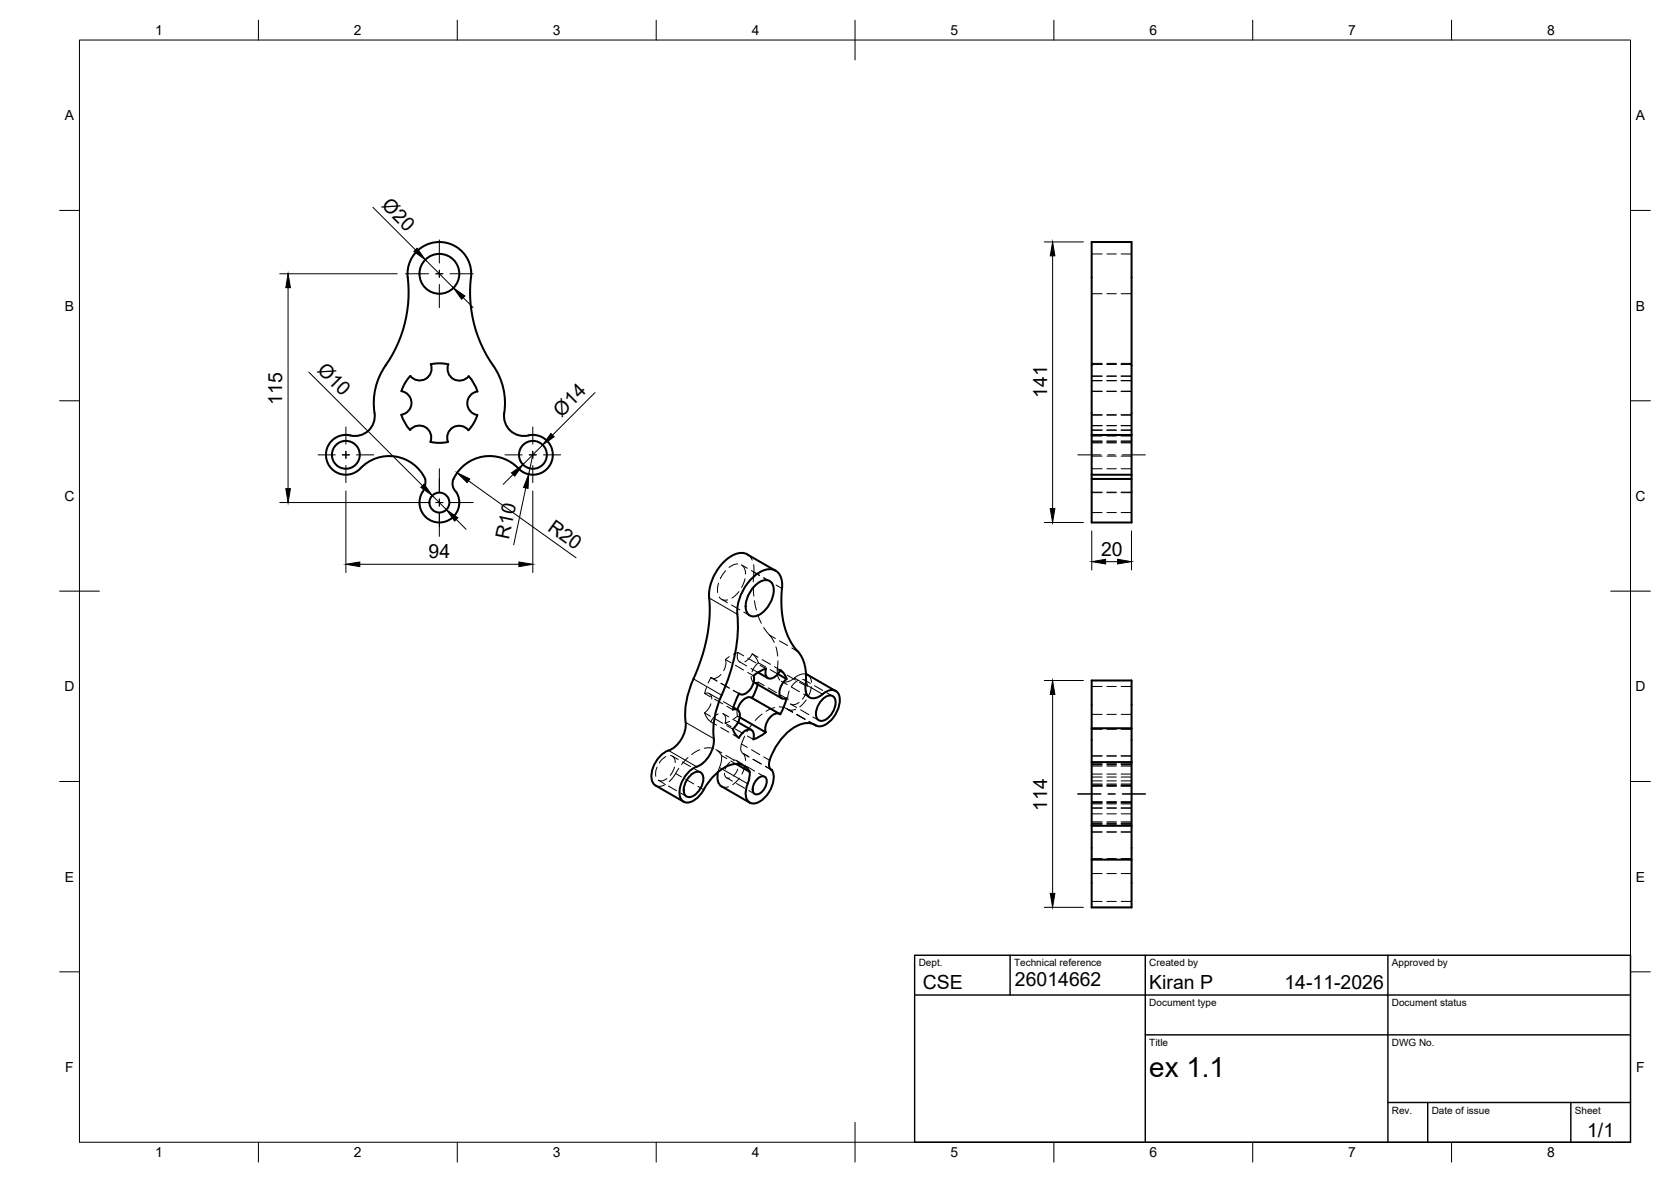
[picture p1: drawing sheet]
<svg xmlns="http://www.w3.org/2000/svg" width="420mm" height="297mm" viewBox="0 0 420 297" stroke-linecap="round" stroke-linejoin="round" font-family="sans-serif">
<!-- layer: Hidden -->
<g fill="none" stroke="#000" stroke-width=".25">
<path d="M274.5 73.8h2.6M274.5 63.8h2.6M278.3 73.8h2.4M278.3 63.8h2.4M281.9 73.8h2.6M281.9 63.8h2.6M274.5 98.4h2.6M274.5 98.3h2.6M274.5 94.5h2.6M274.5 91.6h2.6M274.5 94.6h2.6M274.5 95.6h2.6"/>
<path d="M274.5 91.3h2.6M274.5 95.7h2.6M278.3 98.4h2.4M278.3 98.3h2.4M278.3 94.5h2.4M278.3 91.6h2.4M278.3 94.6h2.4M278.3 95.6h2.4M278.3 91.3h2.4M278.3 95.7h2.4M281.9 98.4h2.6M281.9 98.3h2.6"/>
<path d="M281.9 94.5h2.6M281.9 91.6h2.6M281.9 94.6h2.6M281.9 95.6h2.6M281.9 91.3h2.6M281.9 95.7h2.6M274.5 104.3h2.6M274.5 108.1h2.6M274.5 111h2.6M274.5 104.2h2.6M274.5 107h2.6M274.5 111.3h2.6"/>
<path d="M274.5 106.9h2.6M274.5 117.8h2.6M274.5 110.8h2.6M274.5 109.6h2.6M274.5 114.6h2.6M278.3 104.3h2.4M278.3 108.1h2.4M278.3 111h2.4M278.3 104.2h2.4M278.3 107h2.4M278.3 111.3h2.4M278.3 106.9h2.4"/>
<path d="M278.3 117.8h2.4M278.3 110.8h2.4M278.3 109.6h2.4M278.3 114.6h2.4M281.9 104.3h2.6M281.9 108.1h2.6M281.9 111h2.6M281.9 104.2h2.6M281.9 107h2.6M281.9 111.3h2.6M281.9 106.9h2.6M281.9 117.8h2.6"/>
<path d="M281.9 110.8h2.6M281.9 109.6h2.6M281.9 114.6h2.6M187.9 139.3l.7 .6 .5 .9M274.5 123.7h2.6M274.5 128.8h2.6M274.5 123.8h2.6M278.3 123.7h2.4M278.3 128.8h2.4M278.3 123.8h2.4M281.9 123.7h2.6M281.9 128.8h2.6"/>
<path d="M281.9 123.8h2.6M180.7 146.5l-.3 1v1.4M180.8 150l.4 .5 .7 .3h1.1M181.4 150.6l1.5 .9M182.4 143.4l-1.3 2M183.9 152l2.1 1.2M185.5 141.7l-1 .2-1.2 .7M185.8 148.7l-1.7 1.6M186.4 142l1.5 .8M186.6 142.1l.6 .8 .3 1.3M187 153.8l1.5 .9M187.3 145.4l-.8 2.2"/>
<path d="M188.9 143.4l2.1 1.2M189.4 147.4l.1 2.4M189.5 141.9l.1 1.2-.2 3.1M189.7 151l.5 2.3M190.5 154.4l.9 2.2M192 157.7l1.9 2.4 .8 1.3M192 145.2l1.5 .8M177.2 179.1l.4 1.1 1.1 1.2M177.2 179.1l1.4 .9M177.2 174.3a1.24 1.24 0 0 1 1.3 .1 1.24 1.24 0 0 1 .5 1.3M177.2 174.3l1.4 .8M177.6 172.8l-.4 1.5"/>
<path d="M178.4 174.3l2.5 1.4M178.8 176.9l-.7 1.2-.9 1M178.8 170.3l-.7 1.4M178.8 170.3l1.4 .8M178.9 170.4l1.4 .8M179.7 175.7l2.1 1.2M180.6 179.4l-1 .8-.9 1.2M181.3 171.7l2 1.2M181.3 169.5a1.92 1.92 0 0 1-2.5 .8M181.3 171.8l2.1 1.2M181.7 179.3a1.84 1.84 0 0 1 .6 2.4M181.9 179.4l1.3 .7"/>
<path d="M181.9 176.3l2.5 1.5M182.4 165.7l.1 1.2-.5 1.6M182.4 165.7l1.5 .9M182.8 177.5l1.5 .9M183.4 165l-1 .7M184.4 173.5l1.4 .8-1.4-.7M184.9 167.2l2.1 1.2M185.4 178.4l-.1 1 .2 .6M185.5 180l-1 .7M185.5 180l.5 .3M185.5 164l-1.1 .4M185.5 164a1.84 1.84 0 0 0 .6 2.4"/>
<path d="M185.5 164l1.5 .8M186 166.3l1.8 1.1M188 169l1.5 .8M188 165.4l2.1 1.2M188.8 168l1.8 1M188.9 170a1.27 1.27 0 0 0 .4 1.3 1.27 1.27 0 0 0 1.4 .1M188.9 175.3l.2 .2M189.1 175.4v.1M189.1 175.5l1.5 .8M189.1 164.3l-.8 1.2-1 .8M189.1 164.3l1.1 1.2 .5 1.1M189.1 164.3l1.5 .9"/>
<path d="M189.5 171.4h.1M190.7 171.4l1.5 .9M190.7 171.4l-.2 .6M190.7 166.6l-1 1-.6 1.2M190.7 166.6l1.9 1.1M191.1 167.2l1.5 .8M191.6 176.9l2.1 1.2M191.6 179.4l-1.7 1.7M191.6 165.8l2.1 1.1M193.2 172.9l2 1.2M193.7 168.3l1.9 1.1M194.7 178.7l1.5 .8"/>
<path d="M194.7 167.5l1.5 .9M194.8 177.8l-2.2 1M195.1 162.5l.4 2.4M195.6 166.1v1.2a3.8 3.8 0 0 0 .5 3.6M195.9 177.6l1.1 .2 1.7 .7 1.4-.3M196.3 174.7l1.4 .8M196.5 171.2l1.4 .8M197.8 178.1l1.5 .9-1.2-.7M198.4 173.6l-.3 1.5v.8M198.8 176.9l1.5 .9M199 172.6l2 1.2M200.3 179.5l2.1 1.2-2-1.1"/>
<path d="M200.7 171l-.8 .5-.9 1.1M200.9 176.5l-1 .5-.7 .1-.4-.2M201.3 178.4l2.1 1.2M201.8 170.7l.8 .4 .3 .6 .1 .8M202.1 174.4l1.4 .9M202.3 170.9l1.5 .8M202.6 169.4a3.9 3.9 0 0 0-3.3 1.3l-.9 .5-1.2 .2M202.7 175.9l-1.6 1.7M202.8 173.6l-1 2.1M203.1 169.6l.7 .8 .2 1M204 172.6l-.7 2.3M204.8 172.3l2.1 1.2"/>
<path d="M207.9 174.1l1.5 .8M274.5 179.5h2.6M274.5 172.5h2.6M278.3 179.5h2.4M278.3 172.5h2.4M281.9 179.5h2.6M281.9 172.5h2.6M165.2 192.8l-.3 1v1.3M165.6 196.1l1.4 .8M167.3 197.1l-1.4 .5-1.1-.2M167.4 190.1l-1.1 .9-.5 .7M167.7 195.7l-1.1 .5-1.1-.2"/>
<path d="M168.1 197.5l2 1.2M168.6 189.9l.5 .1 .4 .5 .3 1.1M169.1 190l1.4 .9M169.6 192.8l-1.1 2M170.7 193.1l-1.1 1.8-1.3 1.5M171.2 199.3l1.4 .9M171.6 191.5l2 1.1M173 190.4l-1.6 1.7M174.6 193.2l1.5 .9M175.9 188.4l-2 1.2M177.1 188.1l1.4-.2 .9 .2M178.7 181.4l1.5 .8"/>
<path d="M179.7 180.6l2 1.2M180 188.4l1.5 .8M180.5 188.7l.9 1.2M181.2 182.8l2.1 1.2M181.4 189.9a8.9 8.9 0 0 1-.8 4.1M181.4 189.9l1.3 .7M181.4 197.6l.7 .3 1.1-.2M182.2 194.3a1.03 1.03 0 0 0 1.3 1.2M182.3 181.7l1.5 .9M182.5 189.8l2.1 1.2M182.7 195.5l1.4 .8M182.8 182.4l1.4 .8"/>
<path d="M183.5 181.3l-1.2 .4M183.5 191.6l-.6 .6-.5 1.1M183.7 191.2l1.4 .8M184.2 180.7l1.4 .8M184.3 184.6l1.5 .8M184.4 191.1a1.03 1.03 0 0 1 1.3 1.2M184.8 183.2l2.1 1.2M185.2 191.1l1.4 .9M185.2 196.9l2 1.2M185.5 193.3l-.5 1-.6 .7M185.6 191.6l1.5 .9M185.9 195.5l-1.7 1.7"/>
<path d="M186.8 189.4l1.5 .8-1.4-.8M186.9 189.4l.4 .7 .2 1M187.2 185a4.5 4.5 0 0 0-.7 4.1l.4 .3M187.3 192.3l-.8 2.2M187.7 192.6l2 1.2M187.9 185l1.5 .8M188.3 198.7l1.5 .8M189.1 182l-1.3 1.9M189.3 190.8l2.1 1.2M190.8 194.4l1.5 .8M193.8 193.4l-1.4-.8 1.5 .8M203.4 181.3l1.5 .9"/>
<path d="M203.5 181.4l1.2 .7M204.4 180.2l1.5 .8M274.5 190h2.6M274.5 192.2h2.6M274.5 197.4h2.6M274.5 197.3h2.6M274.5 192.1h2.6M274.5 195.3h2.6M274.5 192.5h2.6M274.5 197.6h2.6M274.5 197.5h2.6M274.5 194.5h2.6"/>
<path d="M274.5 197h2.6M274.5 183.3h2.6M274.5 191.8h2.6M274.5 196.2h2.6M278.3 190h2.4M278.3 192.2h2.4M278.3 197.4h2.4M278.3 197.3h2.4M278.3 192.1h2.4M278.3 195.3h2.4M278.3 192.5h2.4M278.3 197.6h2.4"/>
<path d="M278.3 197.5h2.4M278.3 194.5h2.4M278.3 197h2.4M278.3 183.3h2.4M278.3 191.8h2.4M278.3 196.2h2.4M281.9 190h2.6M281.9 192.2h2.6M281.9 197.4h2.6M281.9 197.3h2.6M281.9 192.1h2.6M281.9 195.3h2.6"/>
<path d="M281.9 192.5h2.6M281.9 197.6h2.6M281.9 197.5h2.6M281.9 194.5h2.6M281.9 197h2.6M281.9 183.3h2.6M281.9 191.8h2.6M281.9 196.2h2.6M274.5 201.8h2.6M274.5 206.9h2.6M274.5 209.1h2.6M274.5 206.8h2.6"/>
<path d="M274.5 201.7h2.6M274.5 203.1h2.6M274.5 201.6h2.6M274.5 206.5h2.6M274.5 201.5h2.6M274.5 204.5h2.6M274.5 202h2.6M274.5 219.5h2.6M274.5 207.2h2.6M274.5 215.8h2.6M274.5 203h2.6M278.3 201.8h2.4"/>
<path d="M278.3 206.9h2.4M278.3 209.1h2.4M278.3 206.8h2.4M278.3 201.7h2.4M278.3 203.1h2.4M278.3 201.6h2.4M278.3 206.5h2.4M278.3 201.5h2.4M278.3 204.5h2.4M278.3 202h2.4M278.3 219.5h2.4M278.3 207.2h2.4"/>
<path d="M278.3 215.8h2.4M278.3 203h2.4M281.9 201.8h2.6M281.9 206.9h2.6M281.9 209.1h2.6M281.9 206.8h2.6M281.9 201.7h2.6M281.9 203.1h2.6M281.9 201.6h2.6M281.9 206.5h2.6M281.9 201.5h2.6M281.9 204.5h2.6"/>
<path d="M281.9 202h2.6M281.9 219.5h2.6M281.9 207.2h2.6M281.9 215.8h2.6M281.9 203h2.6M274.5 226.5h2.6M278.3 226.5h2.4M281.9 226.5h2.6"/>
</g>
<!-- layer: Visible -->
<g fill="none" stroke="#000" stroke-width=".51">
<path d="M102.5 69.7a8 8 0 0 1 8-8.9 8 8 0 0 1 7.9 9 32.4 32.4 0 0 0 6.2 23 16.9 16.9 0 0 1 2.1 11.7 5.1 5.1 0 0 0 7 4.8 5 5 0 0 1 5 6.8 5 5 0 0 1-8.3 1.6 10 10 0 0 0-16.6 3.2 2.83 2.83 0 0 0 .9 2.8 5 5 0 0 1-4.2 7.6 5 5 0 0 1-4.3-7.6M102.5 69.8a32.1 32.1 0 0 1-5.6 22M97 91.8a16.9 16.9 0 0 0-2.8 12.7 5 5 0 0 1-6.1 4.9M112.7 91.6l-2.5-.3-1.9 .2a3 3 0 0 1-1.3 3.7 3 3 0 0 1-3.8-.7l-1.2 1.5-1.1 2.3a3 3 0 0 1 2.6 3 3 3 0 0 1-2.6 2.9l1.1 2.3 1.1 1.6a3 3 0 0 1 3.9-.8 3 3 0 0 1 1.2 3.7M112.7 91.6a3 3 0 0 0 1.3 3.7 3 3 0 0 0 3.9-.8l1.1 1.6 1.1 2.3a3 3 0 0 0-2.6 2.9 3 3 0 0 0 2.5 3l-1 2.3-1.2 1.5a3 3 0 0 0-3.8-.7 3 3 0 0 0-1.4 3.7l-1.8 .2-2.6-.3M88.1 109.4a5 5 0 0 0-5.9 6.3 5 5 0 0 0 8.4 2 10 10 0 0 1 16.3 2.6M274.5 109.3v-48.5h10v48.5M274.5 109.3v10M274.5 119.3v1.1h10v10.9h-10v-10.9M274.5 119.3h10M274.5 109.3h10M284.5 109.3v10"/>
<path d="M284.5 119.3v1.1M106.9 120.4v1.7l-.7 1.6M187.9 139.3l7.1 4.1M187.9 139.3a5.1 5.1 0 0 0-5.7 1.7 12.3 12.3 0 0 0-3.9 9.3M178.3 150.3a41.6 41.6 0 0 1-4.4 21.4 21.5 21.5 0 0 0-1.5 11 7.5 7.5 0 0 1-4.3 5.9M189.8 147.2a3.3 3.3 0 0 1 3.7-1.2 3.3 3.3 0 0 1 .8 3.9 6.9 6.9 0 0 1-4.7 5 2.1 2.1 0 0 1-2.1-2.5l.5-2.4 .7-1.5zM184.4 177.8l1 .5a3.8 3.8 0 0 1 3.2-3.1l7.4 4.2M185.8 174.3l.2 .1M189.5 171.4l7.1 4.1M190.5 172l-1.4 3.4M190.6 169l2.5 1.4M196.2 168.4a2.96 2.96 0 0 1-3.1 2 1.91 1.91 0 0 1-.5-2.4l-1.6 .7-1.5 1.1a4.1 4.1 0 0 1-2.9 4.8l-.8-.3"/>
<path d="M196.2 168.4l1 .9 .6 1.3-2.2-1.2M197.8 170.6a4.2 4.2 0 0 0-1.6 4.5 1.16 1.16 0 0 0 1.6 .4l-.6 1.7-1 2.3a2.06 2.06 0 0 0-2.7 1 3.9 3.9 0 0 0-1 3.5l-1.5 1.1-1.6 .7a1.72 1.72 0 0 0-.9-2.5 3.3 3.3 0 0 0-2.7 2.1l-.9-.9-.6-1.3a4.2 4.2 0 0 0 1.5-4.5 1.16 1.16 0 0 0-1.5-.4l.7-2.3 .8-1.7M200.6 163.7a18.8 18.8 0 0 1-4.1-13.4v-1.2a6.2 6.2 0 0 0-.8-5.1 3.8 3.8 0 0 0-5 0 12.2 12.2 0 0 0-5.2 11.6 43.4 43.4 0 0 1-4.5 20.1 19.9 19.9 0 0 0-1.5 9.9M200.6 163.7a10.7 10.7 0 0 1 2 8.6 2.32 2.32 0 0 0 2 3.2 4 4 0 0 0 2.2-1.1M202.7 169.4l.4 .2M203.1 169.6l7 4.1M206.5 176a2.28 2.28 0 0 1 3.1-.9 3.4 3.4 0 0 1-.4 4.2 3.1 3.1 0 0 1-3.1 1.8 2.29 2.29 0 0 1-.7-3.1zM206.8 174.4a2.7 2.7 0 0 1 3.8-.4 5.2 5.2 0 0 1-.5 5.5 4.8 4.8 0 0 1-4.6 3 5.1 5.1 0 0 0-5.9 .4 15 15 0 0 0-6.3 9.2 1.31 1.31 0 0 0 .7 1.4 5.4 5.4 0 0 1-.7 5.6 4.5 4.5 0 0 1-4.6 2.7 2.78 2.78 0 0 1-1.2-3.2l.9-3.2 .1-1.5M168.1 188.6a7.3 7.3 0 0 0-4.2 7.4l.5 1 .4 .4 7.1 4.1M173.3 195.2a2.28 2.28 0 0 1 3-1 3.4 3.4 0 0 1-.4 4.3 3.1 3.1 0 0 1-3.1 1.7 2.29 2.29 0 0 1-.6-3.1zM179.5 185.6a7.4 7.4 0 0 1-4.9 7.3 7.4 7.4 0 0 0-3.6 7.4 2.01 2.01 0 0 0 3.2 1l1.7-1.4a23.5 23.5 0 0 1 4.6-5.8 6.8 6.8 0 0 1 5.8-2 3.5 3.5 0 0 1 2.2 1.8M180.6 194l-.2 1.4a2.58 2.58 0 0 0 1 2.2l7.1 4.1"/>
<path d="M185.1 192l3.4 2M185.6 181.5l3.3 1.9M186 180.3l6.5 3.7M190.5 195.6a1.26 1.26 0 0 1 1.8-.4 1.26 1.26 0 0 1 .4 1.7 3.3 3.3 0 0 1-2.6 2.7 1.57 1.57 0 0 1-.6-2.4zM193.8 193.4l.2 .1M204.7 182.1l.4 .2M274.5 183v-12h10v12M274.5 183v8.5M274.5 191.5v16M274.5 183h10M274.5 191.5h10M284.5 183v8.5"/>
<path d="M284.5 191.5v16M274.5 207.5v8.5M274.5 216v12h10v-12M274.5 207.5h10M274.5 216h10M284.5 207.5v8.5"/>
<circle cx="110.5" cy="68.8" r="5"/>
<circle cx="87" cy="114.3" r="3.5"/>
<circle cx="134" cy="114.3" r="3.5"/>
<circle cx="110.5" cy="126.3" r="2.51"/>
</g>
<!-- layer: Visible Narrow -->
<path d="M178.3 150.3l7.1 4.1M174.4 170.6l7 4.1M202.6 172l4.2 2.5M168.1 188.6l7.1 4.1M172.4 181.5l7.1 4.1M181.6 193.3l6.4 3.6M204.7 182.1l.3 .2" fill="none" stroke="#000" stroke-width=".25"/>
<!-- layer: Hidden Narrow -->
<g fill="none" stroke="#000" stroke-width=".25">
<path d="M189.5 143.8l1.5 .9M192 145.3l2.1 1.1M193.5 159.6l1.5 .9M195.2 147l1.4 .9M195.5 168.3l1.4 .8M196 161l2.1 1.2M198 169.7l2 1.2M198 178.2l1.3 .8M199.1 162.8l1.5 .9M199.7 170.4l2.9 1.6M200.3 179.6l2.1 1.1M201.1 171.5l1.4 .8"/>
<path d="M169.9 194.4l1.4 .8M172.4 195.8l2 1.2M175.5 197.6l1.5 .9M180.9 192.9l.7 .4M186.4 187l1.5 .8M189 188.4l2 1.2M192 190.2l1.5 .9M203.4 181.3l1.3 .8"/>
</g>
<!-- layer: BORDER -->
<g fill="none" stroke="#000" stroke-width=".25">
<path d="M20 10.1h390v276.9h-390zM65 5.1v5M115 5.1v5M165 5.1v5M215 5.1v10M265 5.1v5M315 5.1v5M365 5.1v5M15 52.9h5M410 52.9h5M15 100.7h5M410 100.7h5"/>
<path d="M15 148.6h10M405 148.6h10M15 196.4h5M410 196.4h5M15 244.2h5M410 244.2h5M65 287v5M115 287v5M165 287v5M215 282.1v9.9M265 287v5M315 287v5"/>
<path d="M365 287v5"/>
</g>
<!-- layer: TITLEBLOCK -->
<path d="M230 240.1h180v46.9h-180zM230 250h180M254 240.1v9.9M288 240.1v46.9M349 240.1v46.9M288 260.1h122M349 277.1h61M359 277.1v9.9M395 277.1v9.9" fill="none" stroke="#000" stroke-width=".36"/>
<!-- layer: Smart Centers -->
<g fill="none" stroke="#000" stroke-width=".25">
<path d="M102 68.8h5.8M109.6 68.8h1.8M110.5 60.3v5.8M110.5 67.9v1.8M110.5 71.5v5.8M113.2 68.8h5.8M80 114.3h4.3M86.1 114.3h1.8M87 107.3v4.3M87 113.4v1.8M87 117v4.3M89.6 114.3h4.4"/>
<path d="M110.5 117.8v5.8M127 114.3h4.3M133.1 114.3h1.8M134 107.3v4.3M134 113.4v1.8M134 117v4.3M136.7 114.3h4.3M271 114.3h5.8M278.6 114.3h1.8M282.2 114.3h5.8M102 126.3h5.8M109.6 126.3h1.8"/>
<path d="M110.5 125.4v1.8M110.5 129v5.8M113.2 126.3h5.8M271 199.5h5.8M278.6 199.5h1.8M282.2 199.5h5.8"/>
</g>
<!-- layer: FD_Dimensions -->
<g fill="none" stroke="#000" stroke-width=".25">
<path d="M93.8 52.1l10.7 10.7M70.3 68.8h29.6M72.4 72.3v50.5M106.9 65.3l7.1 7M116.5 74.8l2.5 2.5M262.6 60.8h9.8M264.7 64.3v63.5M77.7 93.5l28.5 28.6M149.6 98.7l-10.7 10.7M129 119.2l-2.5 2.5M134 114.3l-1.1 4.9M136.4 111.8l-4.9 5"/>
<path d="M70.3 126.3h32.1M87 123.4v20.5M108.7 124.5l3.5 3.6M114.7 130.5l2.5 2.5M117.8 120.8l27 19.4M132.2 122.6l-3 14.3M134 123.4v20.5M262.6 131.3h9.8M274.5 133.4v9.8M284.5 133.4v9.8M90.5 141.8h40M278 141.1h3"/>
<path d="M262.6 171h9.8M264.7 174.5v50M262.6 228h9.8"/>
</g>
<g fill="#000" stroke="#000" stroke-width=".25">
<path d="M72.4 68.8l.6 3.5h-1.1zM104.1 63.2l.8-.8 2 2.9zM114 72.3l2.9 2.1-.8 .8zM264.7 60.8l.5 3.5h-1.1zM128.6 118.8l2.9-2-2.1 2.9zM138.5 108.9l.8 .9-2.9 2zM71.9 122.8h1.1l-.6 3.5zM106.6 121.7l2.1 2.8-2.9-2zM112.2 128.1l2.9 2-.8 .8zM114.9 118.8l3.2 1.6-.6 .9zM132.9 119.2l-.1 3.5-1.2-.2zM264.1 127.8h1.1l-.5 3.5z"/>
<path d="M87 141.8l3.5-.6v1.2zM130.5 141.2l3.5 .6-3.5 .6zM274.5 141.1l3.5-.5v1.1zM281 140.6l3.5 .5-3.5 .6zM264.7 171l.5 3.5h-1.1zM264.1 224.5h1.1l-.5 3.5z"/>
</g>
<text font-size="7" x="289" y="270.6">ex 1.1</text>
<g font-size="4.9">
<text x="95.7" y="51.9" transform="rotate(45 95.7 51.9)">Ø20</text>
<text x="79.6" y="93.3" transform="rotate(45 79.6 93.3)">Ø10</text>
<text x="71" y="101.8" transform="rotate(-90 71 101.8)">115</text>
<text x="263.3" y="99.9" transform="rotate(-90 263.3 99.9)">141</text>
<text x="141.2" y="104.9" transform="rotate(-45 141.2 104.9)">Ø14</text>
<text x="128" y="135.6" transform="rotate(-78 128 135.6)">R10</text>
<text x="137.5" y="133.1" transform="rotate(36 137.5 133.1)">R20</text>
<text x="107.8" y="140.3">94</text>
<text x="276.8" y="139.7">20</text>
<text x="263.3" y="203.7" transform="rotate(-90 263.3 203.7)">114</text>
<text x="232" y="248.4">CSE</text>
<text x="255.2" y="247.9">26014662</text>
<text x="289" y="248.5">Kiran P</text>
<text x="323" y="248.5">14-11-2026</text>
<text x="399.1" y="285.7">1/1</text>
</g>
<g font-size="3.5">
<text x="39" y="8.8">1</text>
<text x="89" y="8.8">2</text>
<text x="139" y="8.8">3</text>
<text x="189" y="8.8">4</text>
<text x="239" y="8.8">5</text>
<text x="289" y="8.8">6</text>
<text x="339" y="8.8">7</text>
<text x="389" y="8.8">8</text>
<text x="16.3" y="30.2">A</text>
<text x="411.3" y="30.2">A</text>
<text x="16.3" y="78">B</text>
<text x="411.3" y="78">B</text>
<text x="16.2" y="125.9">C</text>
<text x="411.2" y="125.9">C</text>
<text x="16.2" y="173.7">D</text>
<text x="411.2" y="173.7">D</text>
<text x="16.3" y="221.6">E</text>
<text x="411.3" y="221.6">E</text>
<text x="16.4" y="269.4">F</text>
<text x="411.4" y="269.4">F</text>
<text x="39" y="290.8">1</text>
<text x="89" y="290.8">2</text>
<text x="139" y="290.8">3</text>
<text x="189" y="290.8">4</text>
<text x="239" y="290.8">5</text>
<text x="289" y="290.8">6</text>
<text x="339" y="290.8">7</text>
<text x="389" y="290.8">8</text>
</g>
<g font-size="2.5">
<text x="231" y="242.9">Dept.</text>
<text x="255" y="242.9">Technical reference</text>
<text x="289" y="242.9">Created by</text>
<text x="350" y="242.9">Approved by</text>
<text x="289" y="252.8">Document type</text>
<text x="350" y="252.8">Document status</text>
<text x="289" y="262.9">Title</text>
<text x="350" y="262.9">DWG No.</text>
<text x="350" y="279.9">Rev.</text>
<text x="360" y="279.9">Date of issue</text>
<text x="396" y="279.9">Sheet</text>
</g>
</svg>
